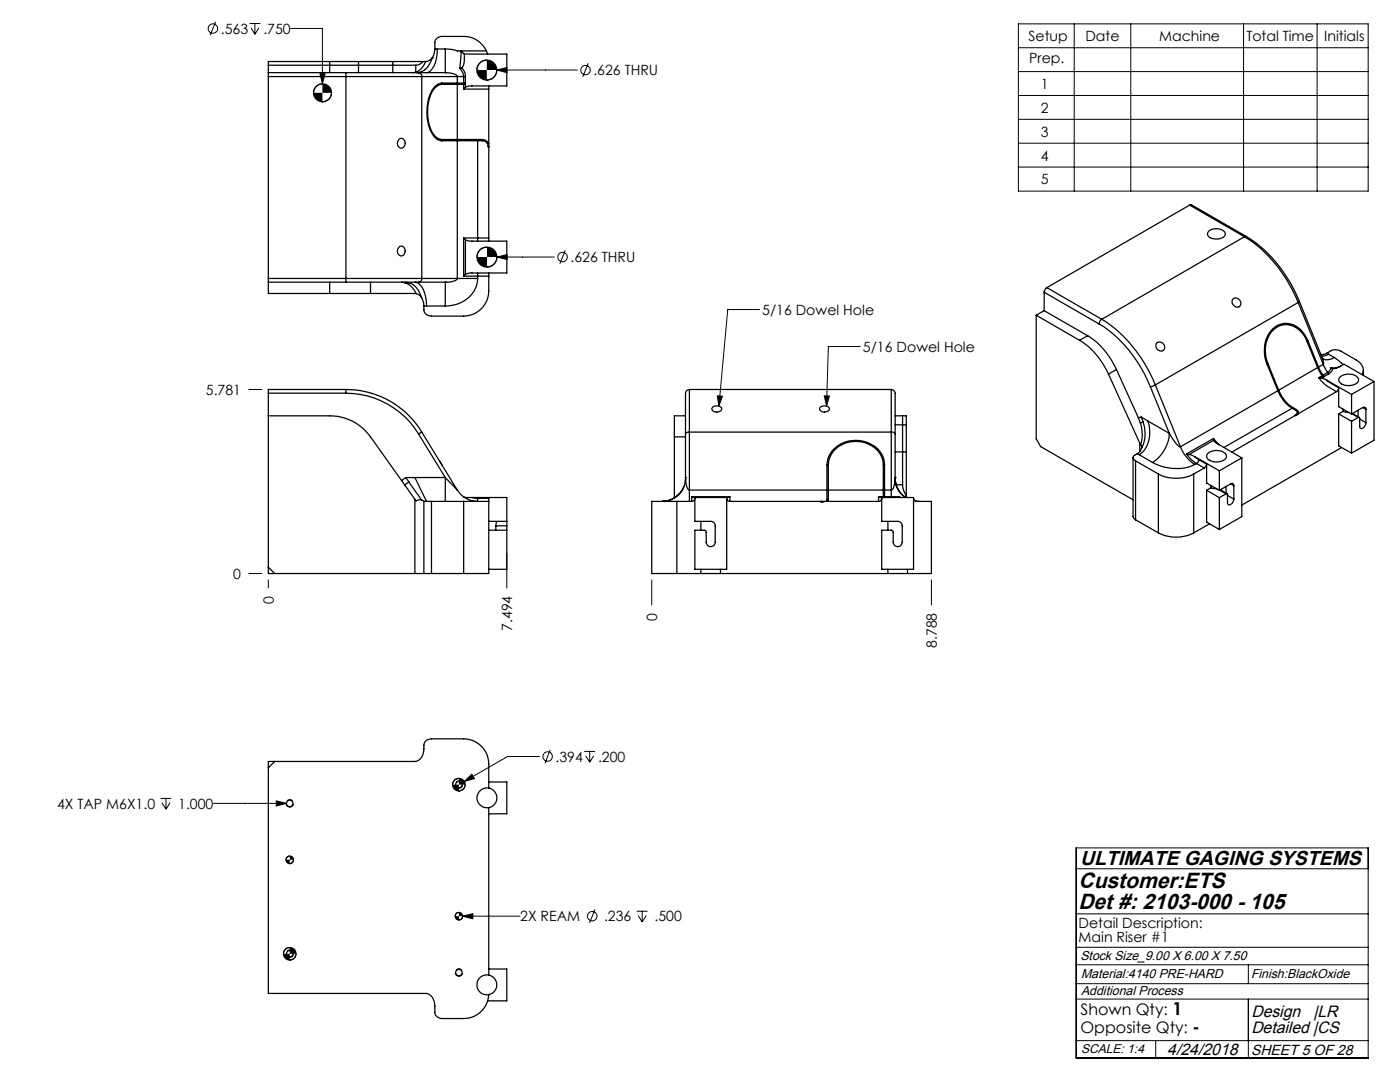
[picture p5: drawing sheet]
<svg xmlns="http://www.w3.org/2000/svg" width="279mm" height="216mm" viewBox="0 0 279 216" stroke-linecap="round" stroke-linejoin="round" font-family="sans-serif">
<g fill="none" stroke="#000" stroke-width=".2">
<path d="M43 4.3l-1.1 2.7M49.8 4.7h2.2M50.1 5.5l.8 1.3M50.9 4.7v2.1M51.7 5.5l-.8 1.3M58 5.7h6.3v11M63.9 14.7h1l-.6 2zM64.3 16.7a1.81 1.81 0 0 0-1.7 1.8M66.1 18.5a1.81 1.81 0 0 1-1.8 1.8M97.2 12a1.92 1.92 0 0 0-2 2M99.1 14a1.98 1.98 0 0 1-1.9 2M99.1 14l2.1-.5v1z"/>
<path d="M99.1 14h16.1M117.4 12.6l-1.1 2.7M203.2 4.8h69.9v33.3h-69.9zM203.2 9.5h69.9M203.2 14.3h69.9M203.2 19.1h69.9M214.4 4.8v33.3M225.7 4.8v33.3M248.2 4.8v33.3M262.9 4.8v33.3M203.2 23.8h69.9M203.2 28.6h69.9"/>
<path d="M203.2 33.3h69.9M97.2 49.3a1.98 1.98 0 0 0-2 2M99.2 51.3a1.98 1.98 0 0 1-2 2M99.2 51.3l2-.5v1zM99.2 51.3h11.4M112.8 50l-1.1 2.6M49.7 77.7h2.6M143.2 79l1 .1-.7 1.9zM151.6 61.8h-6.4l-1.7 19.2M164.5 79h1l-.5 2zM171.7 69.1h-6.4l-.3 11.9M49.7 114.4h2.6"/>
<path d="M53.6 115.7v1.6M101.1 110.3v7M130.1 115.7v5M185.9 115.7v5M32 159.3h2.2M33.1 159.3v2.2M55.1 159.8l2.1 .5-2.1 .5zM91.6 155.3a1.26 1.26 0 0 0-1.3 1.3M92.7 155.9l1.5-1.4 .5 .9zM92.8 156.6a1.26 1.26 0 0 1-1.2 1.2M107.6 151h-6.3l-8.6 4.9M109.8 149.6l-1 2.7"/>
<path d="M116.6 149.9h2.2M116.9 150.8l.8 1.3M117.7 149.9v2.2M118.5 150.8l-.8 1.3M32.3 160.2l.8 1.3M33.9 160.2l-.8 1.3M42.6 160.3h14.6M57.8 170.8a.78 .78 0 0 0-.7 .8M58.6 171.6a.78 .78 0 0 1-.8 .7M214.8 169.2h58.3v41.9h-58.3zM214.8 173.4h58.3M57.8 189.1a1.26 1.26 0 0 0-1.2 1.2"/>
<path d="M59.1 190.3a1.26 1.26 0 0 1-1.3 1.3M91.6 182.1a.72 .72 0 0 0-.8 .7M92.3 182.8a.72 .72 0 0 1-.7 .8M92.3 182.8l2.1-.5v1zM92.3 182.8h11.5M118.7 181.5l-1 2.6M127.1 181.8h2.1M127.4 182.7l.8 1.3M128.2 181.8v2.2M129 182.7l-.8 1.3M214.8 196.3h58.3M214.8 192.5h58.3"/>
<path d="M214.8 189h58.3M214.8 199.4h58.3M214.8 182.4h58.3M249.1 192.5v3.8M249.1 199.4v11.7M214.8 207.6h58.3M230.6 207.6v3.5"/>
<circle cx="42.5" cy="5.7" r=".94"/>
<circle cx="116.9" cy="14" r=".94"/>
<circle cx="112.3" cy="51.3" r=".95"/>
<circle cx="109.3" cy="151" r=".95"/>
<circle cx="118.2" cy="182.8" r=".95"/>
</g>
<path d="M91.6 157.3a.75 .75 0 0 1-.7-1.1 .75 .75 0 0 1 1.3-.1 .75 .75 0 0 1-.5 1.2h-.1M57.8 161a.75 .75 0 0 1-.6-1 .75 .75 0 0 1 1.2-.1 .75 .75 0 0 1-.4 1.1h-.2M57.8 191a.75 .75 0 0 1-.6-1 .75 .75 0 0 1 1.2-.1 .75 .75 0 0 1-.4 1.1h-.2M91.6 194.8a.75 .75 0 0 1-.7-1.1 .75 .75 0 0 1 1.3-.1 .75 .75 0 0 1-.5 1.2h-.1" fill="none" stroke="#000" stroke-width=".2" stroke-dasharray="1.3 .6" stroke-dashoffset=".2" stroke-linecap="butt"/>
<g fill="#000">
<path d="M95.2 14a1.98 1.98 0 0 0 2 2v-2zM97.2 12v2h1.9a1.98 1.98 0 0 0-1.9-2zM95.2 51.3a1.98 1.98 0 0 0 2 2v-2zM97.2 49.3v2h2a1.98 1.98 0 0 0-2-2zM62.6 18.5a1.81 1.81 0 0 0 1.7 1.8v-1.8zM64.3 16.7v1.8h1.8a1.81 1.81 0 0 0-1.8-1.8zM143.2 79l1 .1-.7 1.9zM164.5 79h1l-.5 2z"/>
<path d="M99.1 14l2.1 .5v-1zM63.9 14.7l.4 2 .6-2zM99.2 51.3l2 .5v-1zM55.1 159.8v1l2.1-.5zM92.3 182.8l2.1 .5v-1zM92.7 155.9l2-.5-.5-.9z"/>
<path d="M56.6 190.3a1.21 1.21 0 0 0 1.2 1.3v-1.3zM57.8 189.1v1.2h1.3a1.33 1.33 0 0 0-1.3-1.2zM90.8 182.8a.72 .72 0 0 0 .8 .8v-.8zM91.6 182.1v.7h.7a.78 .78 0 0 0-.7-.7zM57.1 171.6a.78 .78 0 0 0 .7 .7v-.7zM57.8 170.8v.8h.8a.78 .78 0 0 0-.8-.8zM90.3 156.6a1.33 1.33 0 0 0 1.3 1.2v-1.2zM91.6 155.3v1.3h1.2a1.21 1.21 0 0 0-1.2-1.3z"/>
</g>
<g fill="none" stroke="#000" stroke-width=".25">
<path d="M53.6 14.5v.8M53.6 13h29.4M53.6 14.5h15.4M53.6 15.3h15.4M53.6 15.3v40.3M65.8 12.3h5.7M65.8 12.3h-12.2v2.2M65.8 12.3v2.2M69 14.5v.8M69 15.3h15.2M69 14.5h14.5M69 15.3v40.3"/>
<path d="M71.5 12.3h6.9M71.5 12.3v2.2M78.4 12.3h6.5M78.4 12.3v2.2M83 13v1.4M83 14.4l-.6 .1M83.5 14.5a.73 .73 0 0 1 .7 .8M83.5 14.5h5.7a2.48 2.48 0 0 1 2.1 .7v.1M84.2 15.3h7.1M84.2 15.3v40.3M84.4 12.3l-.5 .4-.9 .3M84.9 12.3a3.5 3.5 0 0 1-1.9 2.1"/>
<path d="M86.3 11.5a3.6 3.6 0 0 1-3 3h-.1M86.3 11.5l-.7 .6-.7 .2M86.3 11.5h.1M86.8 9.8l-.2 .9-.3 .8M86.8 9.8v-1.3a1.35 1.35 0 0 1 1.5-1.2h4.2a5 5 0 0 1 4.6 2.9M86.8 9.8h2.1M87.3 9.8a5.3 5.3 0 0 1-1.8 4.6l-.5 .1M88.2 16.6a3 3 0 0 0-2.4 2.2 9.2 9.2 0 0 0 .8 8.5l.7 .5 .9 .3M88.2 16.8a2.97 2.97 0 0 0-2.3 2.3 9.2 9.2 0 0 0 .6 7.7 2.11 2.11 0 0 0 1.7 1M88.2 16.6l-.1 .1 .1 .1M88.2 16.8h3.1M88.2 16.6h3.1"/>
<path d="M88.9 9.8v4.7M88.9 9.8l1.6 .1 .8 .3h5.8M91.3 16.6l-.1 .1 .1 .1M91.3 15.3h1.2M91.3 16.8h1.2M91.3 16.6h1.2M91.3 15.3v1.3M91.3 16.8v11M91.8 13.7l.6 1 .1 .6M92.1 13.5l-.3 .2M92.1 13.5l.6 .8 .2 1M92.5 16.8h.4v.6"/>
<path d="M92.5 16.6l.4 .1M92.5 17.8h5M92.5 16.8v1M92.5 15.3h.4M92.5 15.3v1.3M92.6 16.6h.1M92.6 16.7v.1M92.6 16.8h.1M92.6 16.6l.3 .1M92.6 16.6v.1M92.6 16.6l.1 .2h-.1M92.7 10.8l-.7-.6-.2 3.5"/>
<path d="M92.7 10.8h8.4v6.3h-6.9l-1.3 .3M92.7 10.8a3.8 3.8 0 0 1-.5 2.6l-.1 .1M92.9 17.4l-.4 .4M92.9 15.3v1.4M97.1 10.2l.2 .6M97.5 17.1v.7M97.5 17.8v10.8M79.6 27.8a.85 .85 0 0 1 1.1 .1 .85 .85 0 0 1 .1 1 .8 .8 0 0 1-1 .6 .8 .8 0 0 1-.5-1.1zM88.2 27.8l-.1 .2 .1 .1M88.2 27.8h3.1M88.2 28.1h3.1M91.3 27.8l-.1 .1 .1 .2"/>
<path d="M91.3 27.8h4M91.3 28.1h4M91.3 28.1v27.5M95.3 27.8v.3M95.3 28.1h1M95.3 27.8h1M95.3 28.1v19.4M96.3 27.8a1.47 1.47 0 0 1 1.2 .8M96.3 27.8v.3M96.3 28.1a1.14 1.14 0 0 1 1.1 1.1M97.4 29.2h.1M97.4 29.2l.1 .2"/>
<path d="M97.5 28.6v.6M97.5 29.2v.2M97.5 29.4v18.1M53.6 55.6v.7M53.6 55.6h15.4M53.6 56.3h15.4M53.6 56.3v2.3h12.2M65.8 58.6h8.1M65.8 56.3v2.3M69 55.6v.7M69 55.6h15.2M69 56.3h14.5"/>
<path d="M73.9 58.6h9.1M73.9 56.3v2.3M79.6 49.3a.83 .83 0 0 1 1.1 .1 .83 .83 0 0 1 .1 1 .77 .77 0 0 1-.8 .7 .77 .77 0 0 1-.7-.9zM80.2 56.3l.6 .1M80.8 56.4l.3 .1a3.8 3.8 0 0 1 1.9 2.1M80.8 56.4h.8M81 56.3l.6 .1M81.6 56.4a3.9 3.9 0 0 1 2.5 3M82.8 56.3a2.52 2.52 0 0 1 1.9 2.1l.4 2.7M83 58.6l.7 .3 .4 .5M84.1 59.4l.4 1 .1 .7M84.2 55.6a.67 .67 0 0 1-.7 .7"/>
<path d="M84.2 55.6h7.1M88.9 56.3v4.8M91.3 55.6h4M91.3 55.6a.76 .76 0 0 1-1 .6l-.8 .1h-6M92.5 55.1h2.8M92.5 47.5h2.8M92.5 47.5l.4 .3M92.5 47.5v7.6M92.9 54.8l-.4 .3M92.9 47.8l.6 .3h.7h6.9v6.4h-7.2l-1 .3M92.9 47.8v7M95.3 55.6a6 6 0 0 1-6.4 5.5"/>
<path d="M95.3 54.5v.6M95.3 47.5v.6M95.3 55.1v.5M95.3 47.5h2.2M95.3 55.1h2.2M97.5 47.5v.6M97.5 54.5v.6M97.5 55.1v3a5.1 5.1 0 0 1-5 5h-6.4a1.52 1.52 0 0 1-1.5-2M208.4 58.3v3.7M208.4 58.3l10.9 6.3M208.9 57.4l-.3 .2-.2 .7M208.9 57.4l11 6.3"/>
<path d="M237.4 40.9h.4l10.9 6.3M237.4 40.9l11 6.3M237.4 40.9l-28.5 16.5M241.2 46.2a2.32 2.32 0 0 1 3.3 .3 1.14 1.14 0 0 1-1.2 1.2 1.88 1.88 0 0 1-2.3-1zM246.1 59.6a1.01 1.01 0 0 1 1.3 .3 1.01 1.01 0 0 1-.1 1.3 1.05 1.05 0 0 1-1.2-.4 1.05 1.05 0 0 1 0-1.2zM248.4 47.2a27.5 27.5 0 0 1 10.7 13.2M248.4 47.2l-28.5 16.5M248.7 47.2a26.6 26.6 0 0 1 10.6 12.9M248.7 47.2h-.3M53.6 78.5v35.9h29.2M53.6 78.5h15.4M69 78.5a17 17 0 0 1 14.5 8.1"/>
<path d="M69 77.7v.8M69 77.7a17.6 17.6 0 0 1 15.2 8.5M69 77.7h-15.4v.8M84.6 61.1h.5M85.1 61.1h3.8M137.6 77.7a1.29 1.29 0 0 0-.8 1.7v7.2M137.6 77.7v8.5M137.6 77.7h40.3M177.9 77.7v8.5M177.9 77.7a1.29 1.29 0 0 1 .7 1.7v7.2M206.8 62.9l8.6 5M206.8 62.9v24.7l.9 1.5 18.4 10.6"/>
<path d="M208.4 62l8.7 5M208.4 62l-1.6 .9M215.4 67.9a15 15 0 0 1 5.8 6.7M217.1 67a15.2 15.2 0 0 1 5.7 6.7M217.1 67l-1.7 .9M219.3 64.6a25.9 25.9 0 0 1 10.3 12.6M219.9 63.7l-.4 .4-.2 .5M219.9 63.7a27.8 27.8 0 0 1 10.7 13.1M221.2 74.6l6.3 13.8M222.8 73.7l4.4 9.7M222.8 73.7l-1.6 .9M229.6 77.2l3.8 9.3"/>
<path d="M230.6 76.8l-1 .4M230.6 76.8l5 12.3M230.9 68.4a.96 .96 0 0 1 1.4 .3 .96 .96 0 0 1-.5 1.4 1.04 1.04 0 0 1-1-.6 1.04 1.04 0 0 1 .1-1.1zM252.8 72.6h.1M253 72.5l2.2 5.4M253 72.5l-.1 .1M255 78a6.9 6.9 0 0 0 2.9 3.5M255 78l-19.4 11.1M255.2 77.9a7.2 7.2 0 0 0 2.9 3.5M255.2 77.9h-.2M259.1 60.4l-28.5 16.4M259.1 60.4l5 12.3"/>
<path d="M259.3 60.1l-.2 .3M259.3 60.1l4.5 11.1M260.8 68h.1M260.8 68l2.2 5.3M260.8 68a4.5 4.5 0 0 0-5.3-3.1 5.7 5.7 0 0 0-2.5 7.6M261 67.9a4.6 4.6 0 0 0-5.7-3.1 5.9 5.9 0 0 0-2.6 7.4l2.3 5.8M261 67.9l-.2 .1M261 67.9l2.1 5.3M263 73.3l.8 1.7M263 73.3l-7.8 4.6M263.1 73.2l.9 1.7M263.1 73.2l-.1 .1"/>
<path d="M263.2 75.4a8.5 8.5 0 0 0 3.5 2.7M263.2 75.4l.5 .1M263.7 75.5l1.1 .4M263.8 71.2l.3 .5M263.8 71.2a1.92 1.92 0 0 1 .3 1.5M263.8 75l-.6 .4M263.8 75l.4 .2-.5 .3M264 74.9l.3 .2M264 75h.1M264 75l-.1 .1M264.1 72.7l.9 1.6M264.1 72.7l-1 .5"/>
<path d="M264.1 75l.2 .1M264.2 75.1h.1M264.8 75.9l2.4 1.5M264.8 70.5l.9-.5a2.14 2.14 0 0 1 2 .1l3 1.7a2.1 2.1 0 0 1 1.2 3M264.8 70.5l-1.2 .3M264.8 75.9l4.9 2.8M264.8 70.5l.3 .2M265 74.3l.2 .3M265 74.3l-1 .6M265.1 70.7l-1.3 .4M265.1 70.7l1.2 .6M265.2 74.6l-.9 .5"/>
<path d="M265.6 73.3l-.3 .7-.3 .3M265.6 73.3l.4 .3M266 73.6l-.2 .5-.6 .5M266 73.6l.6-.1 1.6-.8 6 3.4M266.3 71.3l1.8 1.4M266.3 71.3l-1.1 .5h-.7l-.5-.2M266.7 78.1l-7.7 4.5M267.2 77.4l-.1 .4-.4 .3M267.2 77.4v3.7l2.5 1.5M267.2 73.2l-1.1 .2-.5-.1M267.5 75.2a2.7 2.7 0 0 1 3.6 .4 1.29 1.29 0 0 1-1.5 1.3 2.1 2.1 0 0 1-2.4-1v-.2zM269.7 78.7v3.9"/>
<path d="M272.1 73.8v1.1M274.2 76.1l-4.5 2.6M274.2 76.1v11.7l-4.5 2.6M53.6 83h12.2a9.9 9.9 0 0 1 8.1 4.2l8.9 12.4M81 95.3h7.9M81 95.3l.6 .9M81 95.3l-.8 .6M81.6 96.2l2.5 3.6M81.6 96.2l-.8 .6M82.8 95.3l2.3 4.7M82.8 99.6l.2 .3 .7-.2 .4 .1M82.8 99.6v14.8"/>
<path d="M83.5 86.6l5.4 8.7M84.1 99.8l.5 .2M84.2 86.2l-.7 .4M84.2 86.2l7.1 11.6M87.8 92l.4 .8M88.9 95.3v4.7M88.9 95.3l2.4 2.5M91.3 97.8a4.7 4.7 0 0 0 4 2.2v-.6M92.5 99.1l.4 .2h1.3M94.2 99.3l1.1 .1M94.2 99.3h6.9v4.7M95.3 99.4h2.2v.6"/>
<path d="M134.6 87.2h2.2M134.6 87.2v12.2M136.5 97l-.1 .2a4.7 4.7 0 0 1-3.4 2.8h-.7M136.8 95.3h.1M136.8 83h-2.2v4.2M136.8 95.3v.7M136.8 95.3v.3M136.8 86.6v8.7M136.8 95.5a4.7 4.7 0 0 1-4.7 4.5M136.8 95.6a2.66 2.66 0 0 0 .7 2.2h.1M137.6 97.8v2.2M137.6 86.2l-.7 .2-.1 .2"/>
<path d="M137.6 97.8h27.4M137.6 86.2v11.6M137.6 86.2h40.3M138 99.1v.9M138 99.1l.7 .2M138 99.1h7.7M138.7 99.3v4.7h3.2a.85 .85 0 0 1 .8 .9v3.3a.9 .9 0 0 1-.9 .9 .9 .9 0 0 1-.9-.9v-2.2l-.3-.2h-1.9v7.8h6.3v-14.3M138.7 99.4a.6 .6 0 0 1-.7 .6M138.7 99.3h6.3M142.2 81.3a1.17 1.17 0 0 1 1.8 .3 1.06 1.06 0 0 1-1 .6 1.06 1.06 0 0 1-.9-.7zM145 99.4a.6 .6 0 0 0 .7 .6M145.7 99.1v.9"/>
<path d="M145.7 99.1l-.7 .2M163.7 81.3a1.16 1.16 0 0 1 1.8 .3 1.06 1.06 0 0 1-1 .6 1.06 1.06 0 0 1-1-.7zM165 97.8v2.2l.1-.2M165 97.8h.3M165 92.8a5.6 5.6 0 0 1 7-4.8 5.1 5.1 0 0 1 4.5 4.8M165 92.8h.3M165 92.8v5M165.3 97.8v2.2v-.2M165.3 92.8v5M165.3 92.8a5.2 5.2 0 0 1 6.4-4.7 5 5 0 0 1 4.6 4.7M165.3 97.8h11M175.3 99.1v.9"/>
<path d="M175.3 99.1h1M175.3 99.1l.7 .2M176 99.3h6.3v14.3h-6.3v-7.8h1.9l.3 .2 .1 2.2a.9 .9 0 0 0 .9 .9 .9 .9 0 0 0 .9-.9v-3.3a.9 .9 0 0 0-1-.9h-3.1zM176 99.4a.6 .6 0 0 1-.7 .6M176.3 97.8v1.3M176.3 99.1l.1 .2M176.3 97.8h.2M176.3 92.8v5M176.3 92.8h.2M176.3 99.2v.1M176.5 99.2h.1M176.5 97.8v1.3"/>
<path d="M176.5 99.1v.2M176.5 92.8v5M176.5 97.8h1.4M176.5 99.1h1.4M177.9 99.1v.2M177.9 99.1h1.6M177.9 97.8v1.3M177.9 86.2l.6 .2 .1 .2M177.9 86.2v11.6M178.6 95.5a4.6 4.6 0 0 0 2.1 3.8M178.6 95.6a2.66 2.66 0 0 1-.7 2.2M178.6 95.3v.4"/>
<path d="M178.6 95.3h.1M178.6 83h2.3v1.8M178.6 95.3v.3M178.6 86.6v8.7M178.6 90.2h2.3M178.6 84.8h2.3M178.7 96h.1M178.7 95.9l.2 1M178.8 96.5l.4 1.1M178.8 96.7h1.3M179.2 97.6l.5 .7 1.1 1M179.2 97.6l.1 .1"/>
<path d="M179.5 99.1l.1 .1M179.5 99.1l.2 .2M180.1 96.7l.3 1.3 .5 .8M180.1 83v13.7M180.9 84.8v5.4M180.9 90.2v9.1M182.3 99.4l.1 .1a.6 .6 0 0 0 .6 .5h2.9v14.4h-4.8M226.1 91.3v11.8l.5 .6M226.6 92l4.6 2.6M226.6 92v11.7M227 90.5l-.6 .3a.61 .61 0 0 0-.3 .7 .61 .61 0 0 0 .5 .5M227 90.5l.4 .2"/>
<path d="M227.2 83.4l.4 1M227.4 90.7l2.6 1.6M227.5 88.4l.1 .4M227.5 88.4v1.7M227.6 84.4l.3 1.1a6.1 6.1 0 0 1-.3 3.3M227.6 88.8a.44 .44 0 0 1 .2 .6M227.8 83.2l1.3 .8M227.8 83.2l-.6 .2M227.8 83.2l.3 1M227.8 89.4l-.3 .6-.5 .5M228.1 84.2a6.4 6.4 0 0 1-.3 5.2M228.1 84.2l-.5 .2"/>
<path d="M229.1 84a6.2 6.2 0 0 1-1.1 6.3l-.6 .4M229.1 84l4.3 2.5M230 92.3a9.4 9.4 0 0 0 8.4 .4M231.2 94.6a7.8 7.8 0 0 0 7 0M231.2 94.6v11.7M233.4 86.5a7.5 7.5 0 0 1-3.4 5.8M233.4 86.5l.2 .4a4.8 4.8 0 0 0 1.9 2.3l.1-.1M235.6 89.1a7.4 7.4 0 0 0 2.8 3.6M236.8 90.6l1.2 1.3 .8 .6M236.8 90.6l.5 .1M237.3 90.7l1.1 .4M238.2 94.6v11.7"/>
<path d="M238.4 91.1l.8 .6M238.4 91.1l4.9 2.8M238.8 92.5l-.4 .2M238.8 92.5l1.5 .9M239.2 91.7l-.1 .4-.3 .4M239.2 91.7l1.6 .9M240.3 93.4l-2.1 1.2M240.8 92.6l-.1 .5-.4 .3M240.8 92.6v3.8l2.5 1.4M240.8 97.8v6.4l2.5 1.5M240.8 97.8l2.5 1.5M240.9 90.6a2.61 2.61 0 0 1 3.8 .2 1.11 1.11 0 0 1-1.1 1.3 2.3 2.3 0 0 1-2.8-.9z"/>
<path d="M241.7 97.3l1.1 .2M241.7 96.9v.4M241.7 97.3l-.9 .5M242.2 87.9l.3 .3 5.3 3.2M242.2 87.5v.4M242.2 87.5l1.1 1.3M242.2 87.9l-4.9 2.8M242.2 87.5l-5.4 3.1M243.3 93.9v3.9M243.3 99.3v6.4M243.4 97.8l1.3 .7M243.5 97.7l1.4 .8"/>
<path d="M244.7 98.5l.3 .1v2a.73 .73 0 0 0 1.1-.6l.1-.4M244.7 98.5l-1.4 .8M244.7 97.1v1.3M245 98.8l1.2 .8M245.6 96.6a.38 .38 0 0 1 .5-.1 .38 .38 0 0 1 .1 .4M245.6 96.6l-2.3 1.2M245.6 96.6l.6 .3M246.2 96.9v2.7M247.8 91.4l-4.5 2.5M247.8 91.4v11.7l-4.5 2.6M257.9 81.5l.7 .3a.49 .49 0 0 1 .3 .5 .49 .49 0 0 1-.3 .5M257.9 81.5l-13.6 7.8"/>
<path d="M258.1 81.4l-.1 .1M258.1 81.4l.6 .3M258.6 82.9h.1M258.6 82.8v.1M258.6 82.8l.1 .1M258.6 82.9l-12.7 7.3M258.7 81.7a.6 .6 0 0 1 .3 .9M258.7 81.7v.2M259 82.6l-.3 .3M267.2 82.6v6.4l2.5 1.4M267.2 82.6l2.5 1.5M267.8 89.3l-20 11.5"/>
<path d="M268 82.1l1.2 .2M268 81.6v.5M268 82.1l-.8 .5M269.7 84.1v6.3M269.8 82.5l1.3 .8M269.9 82.5l1.4 .8M271 81.8v1.3M271.1 83.3h.2l.1 .2v1.6a.46 .46 0 0 0 .4 .4 .46 .46 0 0 0 .5-.3l.3-.9M271.1 83.3l-1.4 .8M271.4 83.6l1.2 .7M272 81.3a.39 .39 0 0 1 .4 0 .39 .39 0 0 1 .2 .4M272 81.3l-2.3 1.3"/>
<path d="M272 81.3l.6 .4M272.6 81.7v2.6M53.6 113.2l1.2 1.2M82.8 114.4h1.8M84.6 114.4h1.5M84.6 100h1.5M84.6 100v14.4M86.1 114.4h6.4M86.1 100v14.4M86.1 100h6.4M92.5 100h5M92.5 100v14.4"/>
<path d="M97.5 100v14.4h-5M97.5 104h3.6M97.5 105.8h3.6M99 104.9v.9M99 104.9h2.1M99.2 104l-.2 .9M101.1 104v.9M101.1 104.9v8.7h-3.6M135.1 100h-5v14.4h5M135.1 114.4h4.8M135.1 100h2.9M135.1 100v14.4"/>
<path d="M139.9 114.4h3.9M139.9 104v1.8M139.9 113.6v.8M143.8 114.4h33.4M143.8 113.6v.8M145.7 100h18.1M163.8 100l.1 .2M163.8 100h.1M163.9 100v.2M163.9 100h.6M175.3 100h-10.8l-.6 .2M177.2 114.4h3.9"/>
<path d="M177.2 104v1.8M177.2 113.6v.8M181.1 113.6v.8M182.7 100h.7M226.6 103.7l4.6 2.6M231.2 106.3a7.8 7.8 0 0 0 7 0M241.4 104.5l-3.2 1.8M54.8 151.9l-1.2 1.3M97.5 157.2v-4.8a5.1 5.1 0 0 0-5-5h-6.4a1.52 1.52 0 0 0-1.5 2 2.26 2.26 0 0 1-1.8 2.5h-29.2v46.3h31.4a2.27 2.27 0 0 1 1.8 2.5v1.3a1.41 1.41 0 0 0 1.5 1.2h4.2a5 5 0 0 0 5-4.7M97.5 157.2a1.99 1.99 0 0 0-2.3 2 1.99 1.99 0 0 0 2.3 1.9M97.5 157.2a1.99 1.99 0 0 1 1.7 2 1.99 1.99 0 0 1-1.7 1.9M97.5 156h3.6v6.4h-3.6"/>
<path d="M97.5 161.1v33.5M97.5 194.6a1.99 1.99 0 0 0-2.3 1.9 1.99 1.99 0 0 0 2.3 2M97.5 194.6a2 2 0 0 1 1.6 1.9 2 2 0 0 1-1.6 2M97.5 193.4h3.6v6.3h-3.8"/>
<circle cx="64.4" cy="18.5" r="1.79"/>
<circle cx="97.2" cy="14" r="1.98"/>
<circle cx="97.2" cy="51.3" r="1.98"/>
<circle cx="91.6" cy="156.6" r=".64"/>
<circle cx="91.6" cy="156.6" r="1.25"/>
<circle cx="57.8" cy="160.3" r=".66"/>
<circle cx="57.8" cy="171.6" r=".77"/>
<circle cx="57.8" cy="190.3" r=".64"/>
<circle cx="57.8" cy="190.3" r="1.24"/>
<circle cx="91.6" cy="182.8" r=".74"/>
<circle cx="91.6" cy="194.1" r=".64"/>
</g>
<g font-size="4.4">
<text x="215.2" y="177.1">Customer:ETS</text>
<text x="215.2" y="181.4">Det #: 2103-000 - 105</text>
</g>
<text font-size="4" x="215.5" y="172.6">ULTIMATE GAGING SYSTEMS</text>
<g font-size="3.3">
<text x="249.7" y="202.9">Design</text>
<text x="262.1" y="202.9">|LR</text>
<text x="249.7" y="206.1">Detailed |CS</text>
<text x="233" y="210.4">4/24/2018</text>
</g>
<g font-size="3.2">
<text x="215.6" y="202.6">Shown Qty: 1</text>
<text x="215.6" y="206.1">Opposite Qty: -</text>
</g>
<text font-size="2.9" x="249.7" y="210.4">SHEET 5 OF 28</text>
<g font-size="2.8">
<text x="44.1" y="6.7">.563</text>
<text x="52.6" y="6.7">.750</text>
<text x="205.3" y="8.1">Setup</text>
<text x="216.6" y="8.1">Date</text>
<text x="231.3" y="8.1">Machine</text>
<text x="248.7" y="8.1">Total Time</text>
<text x="264.3" y="8.1">Initials</text>
<text x="118.4" y="15">.626 THRU</text>
<text x="205.4" y="12.7">Prep.</text>
<text x="207.7" y="17.7">1</text>
<text x="207.7" y="22.5">2</text>
<text x="207.7" y="27.3">3</text>
<text x="207.7" y="32">4</text>
<text x="207.7" y="36.7">5</text>
<text x="113.8" y="52.3">.626 THRU</text>
<text x="152.1" y="62.8">5/16 Dowel Hole</text>
<text x="172.2" y="70.2">5/16 Dowel Hole</text>
<text x="41.1" y="78.8">5.781</text>
<text x="46.6" y="115.5">0</text>
<text x="54.6" y="120.4" transform="rotate(-90 54.6 120.4)">0</text>
<text x="102.2" y="125.9" transform="rotate(-90 102.2 125.9)">7.494</text>
<text x="131.2" y="123.8" transform="rotate(-90 131.2 123.8)">0</text>
<text x="187" y="129.3" transform="rotate(-90 187 129.3)">8.788</text>
<text x="110.9" y="152">.394</text>
<text x="119.4" y="152">.200</text>
<text x="11.4" y="161.4">4X TAP M6X1.0</text>
<text x="35.6" y="161.4">1.000</text>
<text x="103.8" y="183.9">2X REAM</text>
<text x="120.5" y="183.9">.236</text>
<text x="130.6" y="183.9">.500</text>
<text x="215.2" y="185.1">Detail Description:</text>
<text x="215.2" y="188">Main Riser #1</text>
</g>
<g font-size="2.6">
<text x="215.6" y="191.5">Stock Size_9.00 X 6.00 X 7.50</text>
<text x="215.8" y="195.2">Material:4140 PRE-HARD</text>
<text x="249.7" y="195.2">Finish:BlackOxide</text>
<text x="215.8" y="198.6">Additional Process</text>
</g>
<text font-size="2.5" x="215.8" y="210">SCALE: 1:4</text>
</svg>
